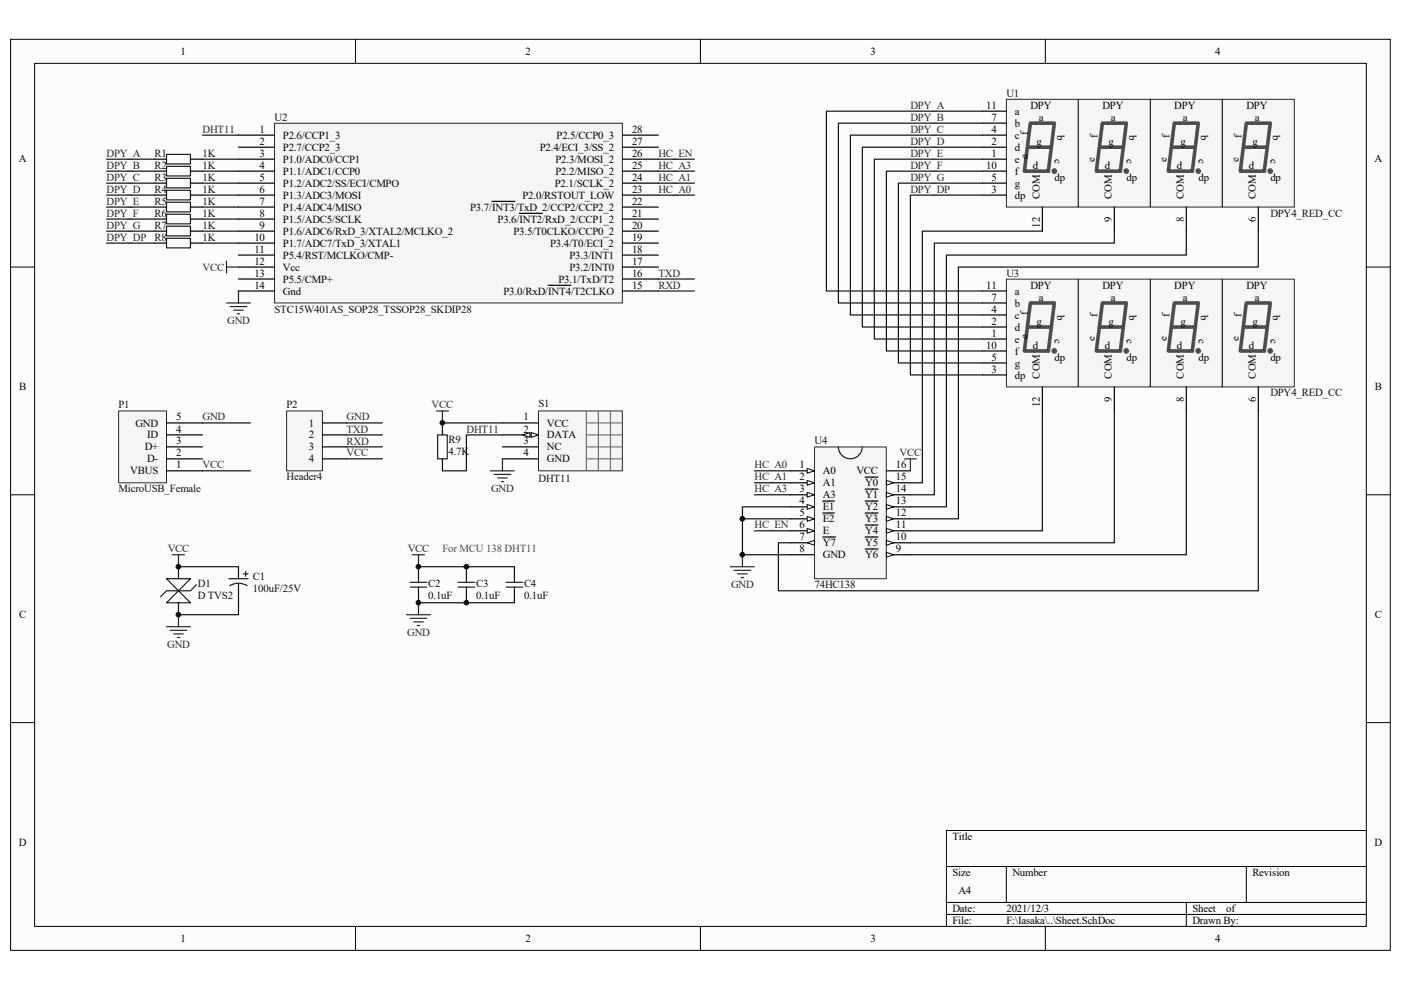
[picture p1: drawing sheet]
<svg xmlns="http://www.w3.org/2000/svg" width="297mm" height="210mm" viewBox="0 0 297 210" stroke-linecap="round" stroke-linejoin="round" font-family="sans-serif">
<path d="M2.3 8.4h292.5v193.2h-292.5z" fill="#fcfcfc"/>
<path d="M2.2 8.3h292.6v193.3h-292.6z" fill="none" stroke="#000" stroke-width=".21"/>
<path d="M7.4 13.5h282.3v183h-282.3z" fill="#fcfcfc"/>
<g fill="none" stroke="#000" stroke-width=".21">
<path d="M7.3 13.4h282.4v183.1h-282.4zM75.4 8.3v5.1M148.5 8.3v5.1M221.6 8.3v5.1M2.2 56.6h5.1M289.7 56.6h5.1M2.2 104.9h5.1M289.7 104.9h5.1M2.2 153.3h5.1M289.7 153.3h5.1M289.7 176.1h-89v20.4M75.4 196.5v5.1"/>
<path d="M148.5 196.5v5.1M200.7 183.8h89M200.7 191.4h89M200.7 194h89M213.4 183.8v7.6M221.6 196.5v5.1M251.5 191.4v5.1M264.2 183.8v7.6"/>
</g>
<path d="M114.2 87.2h17.7v12.7h-17.7z" fill="#f5f5f5"/>
<path d="M114.2 87.2h17.7v12.7h-17.7z" fill="none" stroke="#262626" stroke-width=".21"/>
<path d="M106.5 89.7h7.6M106.5 92.2h7.6" fill="none" stroke="#000" stroke-width=".25"/>
<g fill="#fcfcfc" stroke="#000" stroke-width=".21">
<path d="M112.6 91.7l1.5 .5-1.5 .6z"/>
<path d="M110.8 92.2l1.6-.5v1.1z"/>
</g>
<g fill="none" stroke="#000" stroke-width=".25">
<path d="M32.8 33.8h2.5M32.8 36.3h2.5M32.8 38.8h2.5M40.4 33.8h2.5M40.4 36.3h2.5M40.4 38.8h2.5M32.8 41.4h2.5M32.8 43.9h2.5M32.8 46.5h2.5M32.8 49h2.5M32.8 51.6h2.5M40.4 41.4h2.5"/>
<path d="M40.4 43.9h2.5M40.4 46.5h2.5M40.4 49h2.5M40.4 51.6h2.5M93.8 89.7v2.5M93.8 97.3v2.6M106.5 94.8h7.6M106.5 97.3h7.6M37.8 120.2v2.5M37.8 127.8v2.6M50.6 120.2v2.5M50.6 125.3v2.5"/>
<path d="M88.7 120.2v2.5M88.7 125.3v2.5M98.9 120.2v2.5M98.9 125.3v2.5M109.1 120.2v2.5M109.1 125.3v2.5"/>
</g>
<path d="M124.3 87.2v12.7M124.3 92.2h7.7M124.3 94.8h7.7M124.3 89.7h7.7M124.3 97.3h7.7M126.9 87.2v12.7M129.4 87.2v12.7" fill="none" stroke="#717171" stroke-width=".25"/>
<g fill="none" stroke="#0e0e0e" stroke-width=".25">
<path d="M22.6 33.8h10.2M22.6 36.3h10.2M22.6 38.8h10.2M42.9 33.8h7.7M42.9 36.3h7.7M42.9 38.8h7.7M42.9 28.7h7.7M139.6 36.3h7.6M139.6 38.8h7.6M208.3 23.6h-33.1v38.1h33.1M208.3 26.1h-30.5v38.2h30.5M208.3 28.7h-28v38.1h28"/>
<path d="M208.3 31.2h-25.5v38.2h25.5M208.3 33.8h-22.9v38.1h22.9M208.3 36.3h-20.4v38.1h20.4M208.3 38.8h-17.8v38.2h17.8M22.6 41.4h10.2M22.6 43.9h10.2M22.6 46.5h10.2M22.6 49h10.2M22.6 51.6h10.2M42.9 41.4h7.7M42.9 43.9h7.7M42.9 46.5h7.7"/>
<path d="M42.9 49h7.7M42.9 51.6h7.7M139.6 41.4h7.6M208.3 41.4h-15.3v38.1h15.3M93.8 89.7h12.7M106.5 92.2h-7.6v7.7h-5.1M160 99.9h7.6M157.4 110h10.2M160 102.4h7.6M160 104.9h7.6M160 112.6h7.6M167.6 107.5h-10.2v10.2h10.2"/>
<path d="M37.8 120.2h12.8M50.6 127.8v2.6h-12.8M88.7 120.2h20.4M88.7 127.8h20.4"/>
</g>
<g fill="none" stroke="#1c1c1c" stroke-width=".25">
<path d="M35.3 32.7h5.1v2.1h-5.1zM35.3 35.3h5.1v2h-5.1zM35.3 37.8h5.1v2.1h-5.1zM35.3 40.4h5.1v2h-5.1zM35.3 42.9h5.1v2h-5.1zM35.3 45.4h5.1v2.1h-5.1zM35.3 48h5.1v2h-5.1zM35.3 50.5h5.1v2.1h-5.1zM92.8 92.2h2v5.1h-2zM35.3 122.7h5.1l-2.6 2.6zM35.3 127.8l2.5-2.5 2.6 2.5zM41.7 124l-1.3 1.3h-5.1l-1.3 1.3"/>
<path d="M48.5 122.7h4.1M48.7 124.2a3.4 3.4 0 0 1 3.7 0M50.6 123.8v1.5M51.6 121.7h1M52.1 121.2v1M86.9 123.5h3.6M86.9 124.5h3.6M88.7 122.7v.8M88.7 124.5v.8M97.1 123.5h3.6M97.1 124.5h3.6M98.9 122.7v.8"/>
<path d="M98.9 124.5v.8M107.3 123.5h3.5M107.3 124.5h3.5M109.1 122.7v.8M109.1 124.5v.8"/>
</g>
<g fill="none" stroke="#262626" stroke-width=".25">
<path d="M48 56.6h2.6M48 55.4v2.5M48 64.3h5.1M48.8 65h3.5M49.5 65.8h2.1M50.3 66.5h.5M50.6 61.7v2.6M92.5 87.2h2.6M93.8 87.2v2.5M104 99.9h5.1M106.5 97.3v2.6M191.7 97.3h2.6"/>
<path d="M193 97.3v2.6M36.6 117.7h2.5M37.8 117.7v2.5M87.5 117.7h2.5M88.7 117.7v2.5M104.8 100.6h3.5M105.5 101.4h2M106.3 102.2h.5M157.4 117.7v2.5M35.3 132.9h5.1M36.1 133.7h3.5M36.8 134.5h2.1"/>
<path d="M37.6 135.2h.5M37.8 130.4v2.5M86.2 130.4h5.1M86.9 131.1h3.6M87.7 131.9h2M88.5 132.7h.5M88.7 127.8v2.6M154.9 120.2h5.1M155.6 121h3.6M156.4 121.7h2M157.1 122.5h.6"/>
</g>
<path d="M58.2 26.2h73.7v38.1h-73.7z" fill="#f5f5f5"/>
<path d="M58.2 26.1h73.7v38.2h-73.7z" fill="none" stroke="#262626" stroke-width=".21"/>
<g fill="none" stroke="#000" stroke-width=".25">
<path d="M50.6 28.7h7.6M50.6 31.2h7.6M50.6 33.8h7.6M50.6 36.3h7.6M50.6 38.8h7.6M132 28.7h7.6M132 31.2h7.6M132 33.8h7.6M132 36.3h7.6M132 38.8h7.6M50.6 41.4h7.6M50.6 43.9h7.6"/>
<path d="M50.6 46.5h7.6M50.6 49h7.6M50.6 51.6h7.6M50.6 54.1h7.6M50.6 56.6h7.6M50.6 59.2h7.6M104.3 42.7h4.9M110.1 45.3h4.9M132 41.4h7.6M132 43.9h7.6M132 46.5h7.6M132 49h7.6"/>
<path d="M132 51.6h7.6M132 54.1h7.6M132 56.6h7.6M132 59.2h7.6M50.6 61.7h7.6M116.2 60.5h4.8M132 61.7h7.6"/>
</g>
<path d="M172.7 94.8h15.2v27.9h-15.2z" fill="#f5f5f5"/>
<path d="M172.7 94.8h15.2v27.9h-15.2z" fill="none" stroke="#262626" stroke-width=".21"/>
<path d="M167.6 99.9h5.1" fill="none" stroke="#000" stroke-width=".25"/>
<path d="M171.1 99.4l1.6 .5-1.6 .5z" fill="#fcfcfc" stroke="#000" stroke-width=".21"/>
<path d="M167.6 102.4h5.1" fill="none" stroke="#000" stroke-width=".25"/>
<path d="M171.1 101.9l1.6 .5-1.6 .5z" fill="#fcfcfc" stroke="#000" stroke-width=".21"/>
<path d="M167.6 104.9h5.1" fill="none" stroke="#000" stroke-width=".25"/>
<path d="M171.1 104.4l1.6 .5-1.6 .6z" fill="#fcfcfc" stroke="#000" stroke-width=".21"/>
<path d="M167.6 107.5h5.1" fill="none" stroke="#000" stroke-width=".25"/>
<path d="M171.1 107l1.6 .5-1.6 .5z" fill="#fcfcfc" stroke="#000" stroke-width=".21"/>
<path d="M167.6 110h5.1M174.5 106.3h2.4" fill="none" stroke="#000" stroke-width=".25"/>
<path d="M171.1 109.5l1.6 .5-1.6 .6z" fill="#fcfcfc" stroke="#000" stroke-width=".21"/>
<path d="M167.6 112.6h5.1M174.5 108.8h2.4" fill="none" stroke="#000" stroke-width=".25"/>
<path d="M171.1 112.1l1.6 .5-1.6 .5z" fill="#fcfcfc" stroke="#000" stroke-width=".21"/>
<path d="M167.6 115.1h5.1" fill="none" stroke="#000" stroke-width=".25"/>
<path d="M171.1 115.1l1.6-.5v1z" fill="#fcfcfc" stroke="#000" stroke-width=".21"/>
<path d="M167.6 117.7h5.1M174.5 113.9h2.7M187.9 117.7h5.1" fill="none" stroke="#000" stroke-width=".25"/>
<path d="M187.9 117.2l1.6 .5-1.6 .5z" fill="#fcfcfc" stroke="#000" stroke-width=".21"/>
<path d="M183.4 116.4h2.8M187.9 115.1h5.1" fill="none" stroke="#000" stroke-width=".25"/>
<path d="M187.9 114.6l1.6 .5-1.6 .5z" fill="#fcfcfc" stroke="#000" stroke-width=".21"/>
<path d="M183.4 113.9h2.8M187.9 112.6h5.1" fill="none" stroke="#000" stroke-width=".25"/>
<path d="M187.9 112.1l1.6 .5-1.6 .5z" fill="#fcfcfc" stroke="#000" stroke-width=".21"/>
<path d="M183.4 111.4h2.8M187.9 110h5.1" fill="none" stroke="#000" stroke-width=".25"/>
<path d="M187.9 109.5l1.6 .5-1.6 .6z" fill="#fcfcfc" stroke="#000" stroke-width=".21"/>
<path d="M183.4 108.8h2.8M187.9 107.5h5.1" fill="none" stroke="#000" stroke-width=".25"/>
<path d="M187.9 107l1.6 .5-1.6 .5z" fill="#fcfcfc" stroke="#000" stroke-width=".21"/>
<path d="M183.4 106.3h2.8M187.9 104.9h5.1" fill="none" stroke="#000" stroke-width=".25"/>
<path d="M187.9 104.4l1.6 .5-1.6 .6z" fill="#fcfcfc" stroke="#000" stroke-width=".21"/>
<path d="M183.4 103.7h2.8M187.9 102.4h5.1" fill="none" stroke="#000" stroke-width=".25"/>
<path d="M187.9 101.9l1.6 .5-1.6 .5z" fill="#fcfcfc" stroke="#000" stroke-width=".21"/>
<path d="M187.9 99.9h5.1M183.4 101.2h2.8" fill="none" stroke="#000" stroke-width=".25"/>
<path d="M177.8 94.8a2.53 2.53 0 0 0 2.5 2.5 2.53 2.53 0 0 0 2.5-2.5" fill="none" stroke="#1c1c1c" stroke-width=".25"/>
<path d="M221 49h-25.4v53.4h-2.6M236.3 49v2.6h-38.2v53.3h-5.1M251.5 49v5.1h-50.8v53.4h-7.7M266.8 49v7.6h-63.6v53.4h-10.2M221 87.2v25.4h-28M236.3 87.2v27.9h-43.3M251.5 87.2v30.5h-58.5M266.8 87.2v38.1h-101.8v-10.2h2.6" fill="none" stroke="#0e0e0e" stroke-width=".25"/>
<path d="M25.2 87.2h10.1v15.2h-10.1z" fill="#f5f5f5"/>
<path d="M25.1 87.2h10.2v15.2h-10.2z" fill="none" stroke="#262626" stroke-width=".21"/>
<path d="M35.3 89.7h7.6M35.3 92.2h7.6M35.3 94.8h7.6M35.3 97.3h7.6M35.3 99.9h7.6" fill="none" stroke="#000" stroke-width=".25"/>
<path d="M42.9 89.7h10.2M42.9 99.9h10.2" fill="none" stroke="#0e0e0e" stroke-width=".25"/>
<path d="M60.8 87.2h7.6v12.7h-7.6z" fill="#f5f5f5"/>
<path d="M60.8 87.2h7.6v12.7h-7.6z" fill="none" stroke="#262626" stroke-width=".21"/>
<path d="M68.4 89.7h5.1M68.4 92.2h5.1M68.4 94.8h5.1M68.4 97.3h5.1" fill="none" stroke="#000" stroke-width=".25"/>
<path d="M139.6 33.8h7.6M139.6 59.2h7.6M139.6 61.7h7.6M73.5 89.7h7.6M73.5 92.2h7.6M73.5 94.8h7.6M73.5 97.3h7.6" fill="none" stroke="#0e0e0e" stroke-width=".25"/>
<path d="M213.4 21.1h15.2v22.8h-15.2z" fill="#f5f5f5"/>
<path d="M213.4 21.1h15.2v22.8h-15.2z" fill="none" stroke="#262626" stroke-width=".21"/>
<path d="M208.3 23.6h5.1M208.3 26.1h5.1M208.3 28.7h5.1M208.3 31.2h5.1M208.3 33.8h5.1M208.3 36.3h5.1M208.3 38.8h5.1M208.3 41.4h5.1" fill="none" stroke="#000" stroke-width=".25"/>
<path d="M217.9 31.2h4.9M218.5 26.1h5l-1.2 10.2h-5.1z" fill="none" stroke="#4c4c4c" stroke-width=".76"/>
<circle cx="223.5" cy="36.3" r=".49" fill="#4c4c4c" stroke="#4c4c4c" stroke-width=".21"/>
<path d="M228.7 21.1h15.2v22.8h-15.2z" fill="#f5f5f5"/>
<path d="M228.6 21.1h15.3v22.8h-15.3z" fill="none" stroke="#262626" stroke-width=".21"/>
<path d="M233.2 31.2h4.8M233.7 26.1h5.1l-1.3 10.2h-5.1z" fill="none" stroke="#4c4c4c" stroke-width=".76"/>
<circle cx="238.8" cy="36.3" r=".49" fill="#4c4c4c" stroke="#4c4c4c" stroke-width=".21"/>
<path d="M243.9 21.1h15.2v22.8h-15.2z" fill="#f5f5f5"/>
<path d="M243.9 21.1h15.2v22.8h-15.2z" fill="none" stroke="#262626" stroke-width=".21"/>
<path d="M248.5 31.2h4.8M249 26.1h5.1l-1.3 10.2h-5.1z" fill="none" stroke="#4c4c4c" stroke-width=".76"/>
<circle cx="254.1" cy="36.3" r=".49" fill="#4c4c4c" stroke="#4c4c4c" stroke-width=".21"/>
<path d="M259.2 21.1h15.2v22.8h-15.2z" fill="#f5f5f5"/>
<path d="M259.2 21.1h15.2v22.8h-15.2z" fill="none" stroke="#262626" stroke-width=".21"/>
<path d="M263.7 31.2h4.9M264.2 26.1h5.1l-1.2 10.2h-5.1z" fill="none" stroke="#4c4c4c" stroke-width=".76"/>
<circle cx="269.3" cy="36.3" r=".49" fill="#4c4c4c" stroke="#4c4c4c" stroke-width=".21"/>
<path d="M221 43.9v5.1M236.3 43.9v5.1M251.5 43.9v5.1M266.8 43.9v5.1" fill="none" stroke="#000" stroke-width=".25"/>
<path d="M213.4 59.2h15.2v22.9h-15.2z" fill="#f5f5f5"/>
<path d="M213.4 59.2h15.2v22.9h-15.2z" fill="none" stroke="#262626" stroke-width=".21"/>
<path d="M208.3 61.7h5.1M208.3 64.3h5.1M208.3 66.8h5.1M208.3 69.4h5.1M208.3 71.9h5.1M208.3 74.4h5.1M208.3 77h5.1M208.3 79.5h5.1" fill="none" stroke="#000" stroke-width=".25"/>
<path d="M217.9 69.4h4.9M218.5 64.3h5l-1.2 10.1h-5.1z" fill="none" stroke="#4c4c4c" stroke-width=".76"/>
<circle cx="223.5" cy="74.4" r=".49" fill="#4c4c4c" stroke="#4c4c4c" stroke-width=".21"/>
<path d="M228.7 59.2h15.2v22.9h-15.2z" fill="#f5f5f5"/>
<path d="M228.6 59.2h15.3v22.9h-15.3z" fill="none" stroke="#262626" stroke-width=".21"/>
<path d="M233.2 69.4h4.8M233.7 64.3h5.1l-1.3 10.1h-5.1z" fill="none" stroke="#4c4c4c" stroke-width=".76"/>
<circle cx="238.8" cy="74.4" r=".49" fill="#4c4c4c" stroke="#4c4c4c" stroke-width=".21"/>
<path d="M243.9 59.2h15.2v22.9h-15.2z" fill="#f5f5f5"/>
<path d="M243.9 59.2h15.2v22.9h-15.2z" fill="none" stroke="#262626" stroke-width=".21"/>
<path d="M248.5 69.4h4.8M249 64.3h5.1l-1.3 10.1h-5.1z" fill="none" stroke="#4c4c4c" stroke-width=".76"/>
<circle cx="254.1" cy="74.4" r=".49" fill="#4c4c4c" stroke="#4c4c4c" stroke-width=".21"/>
<path d="M259.2 59.2h15.2v22.9h-15.2z" fill="#f5f5f5"/>
<path d="M259.2 59.2h15.2v22.9h-15.2z" fill="none" stroke="#262626" stroke-width=".21"/>
<path d="M263.7 69.4h4.9M264.2 64.3h5.1l-1.2 10.1h-5.1z" fill="none" stroke="#4c4c4c" stroke-width=".76"/>
<circle cx="269.3" cy="74.4" r=".49" fill="#4c4c4c" stroke="#4c4c4c" stroke-width=".21"/>
<path d="M221 82.1v5.1M236.3 82.1v5.1M251.5 82.1v5.1M266.8 82.1v5.1" fill="none" stroke="#000" stroke-width=".25"/>
<g fill="#0e0e0e" stroke="#0e0e0e" stroke-width=".21">
<circle cx="37.8" cy="130.4" r=".5"/>
<circle cx="37.8" cy="120.2" r=".5"/>
<circle cx="88.7" cy="127.8" r=".49"/>
<circle cx="88.7" cy="120.2" r=".49"/>
<circle cx="93.8" cy="89.7" r=".5"/>
<circle cx="98.9" cy="127.8" r=".49"/>
<circle cx="98.9" cy="120.2" r=".49"/>
<circle cx="157.4" cy="117.7" r=".49"/>
<circle cx="157.4" cy="110" r=".49"/>
</g>
<g font-size="2.3">
<text x="38.3" y="11.6">1</text>
<text x="111.4" y="11.6">2</text>
<text x="184.5" y="11.6">3</text>
<text x="257.7" y="11.6">4</text>
<text x="209.1" y="23.1">11</text>
<text x="218.5" y="23.1">DPY</text>
<text x="233.7" y="23.1">DPY</text>
<text x="249" y="23.1">DPY</text>
<text x="264.3" y="23.1">DPY</text>
<text x="55.1" y="28.2">1</text>
<text x="60" y="29.4">P2.6/CCP1_3</text>
<text x="118" y="29.4">P2.5/CCP0_3</text>
<text x="134" y="28.2">28</text>
<text x="210.2" y="25.6">7</text>
<text x="210.2" y="28.2">4</text>
<text x="215.2" y="24.3">a</text>
<text x="215.2" y="26.9">b</text>
<text x="215.2" y="29.4">c</text>
<text x="217.9" y="28.7" transform="rotate(-90 217.9 28.7)">f</text>
<text x="220.2" y="25.6">a</text>
<text x="224.1" y="28.7" transform="rotate(90 224.1 28.7)">b</text>
<text x="232.7" y="29.2" transform="rotate(-90 232.7 29.2)">f</text>
<text x="235.5" y="25.6">a</text>
<text x="239.4" y="28.7" transform="rotate(90 239.4 28.7)">b</text>
<text x="247.9" y="29.2" transform="rotate(-90 247.9 29.2)">f</text>
<text x="250.8" y="25.6">a</text>
<text x="254.6" y="28.7" transform="rotate(90 254.6 28.7)">b</text>
<text x="263.2" y="29.2" transform="rotate(-90 263.2 29.2)">f</text>
<text x="266" y="25.6">a</text>
<text x="269.9" y="28.7" transform="rotate(90 269.9 28.7)">b</text>
<text x="4" y="34.5">A</text>
<text x="55.1" y="30.7">2</text>
<text x="55.1" y="33.3">3</text>
<text x="55.1" y="35.8">4</text>
<text x="60" y="32">P2.7/CCP2_3</text>
<text x="60" y="34.5">P1.0/ADC0/CCP1</text>
<text x="114.4" y="32">P2.4/ECI_3/SS_2</text>
<text x="117.8" y="34.5">P2.3/MOSI_2</text>
<text x="134" y="30.7">27</text>
<text x="134" y="35.8">25</text>
<text x="134" y="33.3">26</text>
<text x="209.1" y="35.8">10</text>
<text x="210.2" y="30.7">2</text>
<text x="210.2" y="33.3">1</text>
<text x="215.2" y="32">d</text>
<text x="215.2" y="34.5">e</text>
<text x="217.9" y="33.8" transform="rotate(-90 217.9 33.8)">e</text>
<text x="219" y="35.8">d</text>
<text x="219.7" y="30.7">g</text>
<text x="223.6" y="33.8" transform="rotate(90 223.6 33.8)">c</text>
<text x="232.2" y="34.3" transform="rotate(-90 232.2 34.3)">e</text>
<text x="234.2" y="35.8">d</text>
<text x="235" y="30.7">g</text>
<text x="238.9" y="33.8" transform="rotate(90 238.9 33.8)">c</text>
<text x="247.4" y="34.3" transform="rotate(-90 247.4 34.3)">e</text>
<text x="249.5" y="35.8">d</text>
<text x="250.3" y="30.7">g</text>
<text x="254.1" y="33.8" transform="rotate(90 254.1 33.8)">c</text>
<text x="262.7" y="34.3" transform="rotate(-90 262.7 34.3)">e</text>
<text x="264.8" y="35.8">d</text>
<text x="265.5" y="30.7">g</text>
<text x="269.4" y="33.8" transform="rotate(90 269.4 33.8)">c</text>
<text x="291.4" y="34.5">A</text>
<text x="55.1" y="38.3">5</text>
<text x="55.1" y="40.9">6</text>
<text x="60" y="37.1">P1.1/ADC1/CCP0</text>
<text x="60" y="39.6">P1.2/ADC2/SS/ECI/CMPO</text>
<text x="117.7" y="39.6">P2.1/SCLK_2</text>
<text x="117.8" y="37.1">P2.2/MISO_2</text>
<text x="134" y="40.9">23</text>
<text x="134" y="38.3">24</text>
<text x="210.2" y="38.3">5</text>
<text x="210.2" y="40.9">3</text>
<text x="215.2" y="37.1">f</text>
<text x="215.2" y="39.6">g</text>
<text x="223.6" y="38.3">dp</text>
<text x="238.8" y="38.3">dp</text>
<text x="254.1" y="38.3">dp</text>
<text x="269.3" y="38.3">dp</text>
<text x="55.1" y="43.4">7</text>
<text x="55.1" y="46">8</text>
<text x="60" y="42.1">P1.3/ADC3/MOSI</text>
<text x="60" y="44.7">P1.4/ADC4/MISO</text>
<text x="60" y="47.2">P1.5/ADC5/SCLK</text>
<text x="99.7" y="44.7">P3.7/INT3/TxD_2/CCP2/CCP2_2</text>
<text x="105.5" y="47.2">P3.6/INT2/RxD_2/CCP1_2</text>
<text x="110.8" y="42.1">P2.0/RSTOUT_LOW</text>
<text x="134" y="43.4">22</text>
<text x="134" y="46">21</text>
<text x="215.2" y="42.1">dp</text>
<text x="220.5" y="42.2" transform="rotate(-90 220.5 42.2)">COM</text>
<text x="235.7" y="47.1" transform="rotate(-90 235.7 47.1)">9</text>
<text x="235.7" y="42.2" transform="rotate(-90 235.7 42.2)">COM</text>
<text x="251" y="47.1" transform="rotate(-90 251 47.1)">8</text>
<text x="251" y="42.2" transform="rotate(-90 251 42.2)">COM</text>
<text x="266.3" y="47.1" transform="rotate(-90 266.3 47.1)">6</text>
<text x="266.3" y="42.2" transform="rotate(-90 266.3 42.2)">COM</text>
<text x="53.9" y="51">10</text>
<text x="53.9" y="53.6">11</text>
<text x="55.1" y="48.5">9</text>
<text x="60" y="49.8">P1.6/ADC6/RxD_3/XTAL2/MCLKO_2</text>
<text x="60" y="52.3">P1.7/ADC7/TxD_3/XTAL1</text>
<text x="108.9" y="49.8">P3.5/T0CLKO/CCP0_2</text>
<text x="116.6" y="52.3">P3.4/T0/ECI_2</text>
<text x="134" y="48.5">20</text>
<text x="134" y="51">19</text>
<text x="134" y="53.6">18</text>
<text x="220.5" y="48.3" transform="rotate(-90 220.5 48.3)">12</text>
<text x="53.9" y="56.1">12</text>
<text x="53.9" y="58.7">13</text>
<text x="60" y="54.9">P5.4/RST/MCLKO/CMP-</text>
<text x="60" y="57.4">Vcc</text>
<text x="60" y="59.9">P5.5/CMP+</text>
<text x="118.4" y="59.9">P3.1/TxD/T2</text>
<text x="120.7" y="57.4">P3.2/INT0</text>
<text x="120.7" y="54.9">P3.3/INT1</text>
<text x="134" y="56.1">17</text>
<text x="134" y="58.7">16</text>
<text x="53.9" y="61.2">14</text>
<text x="60" y="62.5">Gnd</text>
<text x="106.8" y="62.5">P3.0/RxD/INT4/T2CLKO</text>
<text x="134" y="61.2">15</text>
<text x="209.1" y="61.2">11</text>
<text x="210.2" y="63.8">7</text>
<text x="215.2" y="62.5">a</text>
<text x="215.2" y="65">b</text>
<text x="218.5" y="61.2">DPY</text>
<text x="220.2" y="63.8">a</text>
<text x="233.7" y="61.2">DPY</text>
<text x="235.5" y="63.8">a</text>
<text x="249" y="61.2">DPY</text>
<text x="250.8" y="63.8">a</text>
<text x="264.3" y="61.2">DPY</text>
<text x="266" y="63.8">a</text>
<text x="210.2" y="66.3">4</text>
<text x="210.2" y="68.8">2</text>
<text x="210.2" y="71.4">1</text>
<text x="215.2" y="67.6">c</text>
<text x="215.2" y="70.1">d</text>
<text x="217.9" y="71.9" transform="rotate(-90 217.9 71.9)">e</text>
<text x="217.9" y="66.8" transform="rotate(-90 217.9 66.8)">f</text>
<text x="219.7" y="68.8">g</text>
<text x="223.6" y="71.9" transform="rotate(90 223.6 71.9)">c</text>
<text x="224.1" y="66.8" transform="rotate(90 224.1 66.8)">b</text>
<text x="232.7" y="67.3" transform="rotate(-90 232.7 67.3)">f</text>
<text x="235" y="68.8">g</text>
<text x="238.9" y="71.9" transform="rotate(90 238.9 71.9)">c</text>
<text x="239.4" y="66.8" transform="rotate(90 239.4 66.8)">b</text>
<text x="247.9" y="67.3" transform="rotate(-90 247.9 67.3)">f</text>
<text x="250.3" y="68.8">g</text>
<text x="254.1" y="71.9" transform="rotate(90 254.1 71.9)">c</text>
<text x="254.6" y="66.8" transform="rotate(90 254.6 66.8)">b</text>
<text x="263.2" y="67.3" transform="rotate(-90 263.2 67.3)">f</text>
<text x="265.5" y="68.8">g</text>
<text x="269.4" y="71.9" transform="rotate(90 269.4 71.9)">c</text>
<text x="269.9" y="66.8" transform="rotate(90 269.9 66.8)">b</text>
<text x="209.1" y="73.9">10</text>
<text x="210.2" y="76.5">5</text>
<text x="215.2" y="72.7">e</text>
<text x="215.2" y="75.2">f</text>
<text x="215.2" y="77.7">g</text>
<text x="219" y="73.9">d</text>
<text x="223.6" y="76.5">dp</text>
<text x="232.2" y="72.4" transform="rotate(-90 232.2 72.4)">e</text>
<text x="234.2" y="73.9">d</text>
<text x="238.8" y="76.5">dp</text>
<text x="247.4" y="72.4" transform="rotate(-90 247.4 72.4)">e</text>
<text x="249.5" y="73.9">d</text>
<text x="254.1" y="76.5">dp</text>
<text x="262.7" y="72.4" transform="rotate(-90 262.7 72.4)">e</text>
<text x="264.8" y="73.9">d</text>
<text x="269.3" y="76.5">dp</text>
<text x="4" y="82.8">B</text>
<text x="210.2" y="79">3</text>
<text x="215.2" y="80.3">dp</text>
<text x="220.5" y="80.3" transform="rotate(-90 220.5 80.3)">COM</text>
<text x="235.7" y="80.3" transform="rotate(-90 235.7 80.3)">COM</text>
<text x="251" y="80.3" transform="rotate(-90 251 80.3)">COM</text>
<text x="266.3" y="80.3" transform="rotate(-90 266.3 80.3)">COM</text>
<text x="291.5" y="82.8">B</text>
<text x="37.4" y="89.2">5</text>
<text x="111" y="89.2">1</text>
<text x="220.5" y="86.4" transform="rotate(-90 220.5 86.4)">12</text>
<text x="235.7" y="85.3" transform="rotate(-90 235.7 85.3)">9</text>
<text x="251" y="85.3" transform="rotate(-90 251 85.3)">8</text>
<text x="266.3" y="85.3" transform="rotate(-90 266.3 85.3)">6</text>
<text x="28.7" y="90.5">GND</text>
<text x="30.7" y="95.5">D+</text>
<text x="31.2" y="93">ID</text>
<text x="37.4" y="94.3">3</text>
<text x="37.4" y="91.7">4</text>
<text x="65.5" y="90.5">1</text>
<text x="65.5" y="93">2</text>
<text x="65.5" y="95.5">3</text>
<text x="111" y="91.7">2</text>
<text x="111" y="94.3">3</text>
<text x="115.9" y="90.5">VCC</text>
<text x="115.9" y="93">DATA</text>
<text x="115.9" y="95.5">NC</text>
<text x="27.6" y="100.6">VBUS</text>
<text x="31.2" y="98.1">D-</text>
<text x="37.4" y="99.4">1</text>
<text x="37.4" y="96.8">2</text>
<text x="65.5" y="98.1">4</text>
<text x="111" y="96.8">4</text>
<text x="115.9" y="98.1">GND</text>
<text x="169.5" y="99.4">1</text>
<text x="169.5" y="101.9">2</text>
<text x="174.5" y="100.6">A0</text>
<text x="181.6" y="100.6">VCC</text>
<text x="190" y="101.9">15</text>
<text x="190" y="99.4">16</text>
<text x="169.5" y="104.4">3</text>
<text x="169.5" y="107">4</text>
<text x="174.5" y="103.2">A1</text>
<text x="174.5" y="105.7">A3</text>
<text x="183.4" y="105.7">Y1</text>
<text x="183.4" y="103.2">Y0</text>
<text x="190" y="107">13</text>
<text x="190" y="104.4">14</text>
<text x="169.5" y="109.5">5</text>
<text x="169.5" y="112.1">6</text>
<text x="174.5" y="108.2">E1</text>
<text x="174.5" y="110.8">E2</text>
<text x="174.5" y="113.3">E</text>
<text x="183.4" y="113.3">Y4</text>
<text x="183.4" y="110.8">Y3</text>
<text x="183.4" y="108.2">Y2</text>
<text x="190" y="112.1">11</text>
<text x="190" y="109.5">12</text>
<text x="169.5" y="114.6">7</text>
<text x="169.5" y="117.2">8</text>
<text x="174.5" y="115.9">Y7</text>
<text x="174.5" y="118.4">GND</text>
<text x="183.4" y="118.4">Y6</text>
<text x="183.4" y="115.9">Y5</text>
<text x="190" y="117.2">9</text>
<text x="190" y="114.6">10</text>
<text x="4" y="131.1">C</text>
<text x="291.5" y="131.1">C</text>
<text x="4" y="179.4">D</text>
<text x="201.9" y="178.1">Title</text>
<text x="291.4" y="179.4">D</text>
<text x="201.9" y="185.8">Size</text>
<text x="214.6" y="185.8">Number</text>
<text x="265.5" y="185.8">Revision</text>
<text x="203.2" y="189.6">A4</text>
<text x="201.9" y="193.4">Date:</text>
<text x="201.9" y="195.9">File:</text>
<text x="213.4" y="193.4">2021/12/3</text>
<text x="213.4" y="195.9">F:\Iasaka\..\Sheet.SchDoc</text>
<text x="252.8" y="193.4">Sheet</text>
<text x="252.8" y="195.9">Drawn By:</text>
<text x="259.9" y="193.4">of</text>
<text x="38.3" y="199.8">1</text>
<text x="111.4" y="199.8">2</text>
<text x="184.5" y="199.8">3</text>
<text x="257.7" y="199.8">4</text>
</g>
<g font-size="2.3" fill="#262626">
<text x="193" y="23.1">DPY_A</text>
<text x="42.9" y="28.2">DHT11</text>
<text x="193" y="25.6">DPY_B</text>
<text x="193" y="28.2">DPY_C</text>
<text x="22.6" y="33.3">DPY_A</text>
<text x="22.6" y="35.8">DPY_B</text>
<text x="139.6" y="35.8">HC_A3</text>
<text x="139.6" y="33.3">HC_EN</text>
<text x="193" y="30.7">DPY_D</text>
<text x="193" y="33.3">DPY_E</text>
<text x="193" y="35.8">DPY_F</text>
<text x="22.6" y="40.9">DPY_D</text>
<text x="22.6" y="38.3">DPY_C</text>
<text x="139.6" y="40.9">HC_A0</text>
<text x="139.6" y="38.3">HC_A1</text>
<text x="193" y="38.3">DPY_G</text>
<text x="193" y="40.9">DPY_DP</text>
<text x="22.6" y="43.4">DPY_E</text>
<text x="22.6" y="46">DPY_F</text>
<text x="22.6" y="51">DPY_DP</text>
<text x="22.6" y="48.5">DPY_G</text>
<text x="42.9" y="57.4">VCC</text>
<text x="139.6" y="58.7">TXD</text>
<text x="139.6" y="61.2">RXD</text>
<text x="48.2" y="68.8">GND</text>
<text x="42.9" y="89.2">GND</text>
<text x="73.5" y="89.2">GND</text>
<text x="91.5" y="86.6">VCC</text>
<text x="73.5" y="94.3">RXD</text>
<text x="73.5" y="91.7">TXD</text>
<text x="98.9" y="91.7">DHT11</text>
<text x="42.9" y="99.4">VCC</text>
<text x="73.5" y="96.8">VCC</text>
<text x="160" y="99.4">HC_A0</text>
<text x="160" y="101.9">HC_A1</text>
<text x="190.7" y="96.8">VCC</text>
<text x="104.1" y="104.4">GND</text>
<text x="160" y="104.4">HC_A3</text>
<text x="160" y="112.1">HC_EN</text>
<text x="35.6" y="117.2">VCC</text>
<text x="86.4" y="117.2">VCC</text>
<text x="155" y="124.7">GND</text>
<text x="35.4" y="137.5">GND</text>
<text x="86.3" y="134.9">GND</text>
</g>
<g font-size="2.3" fill="#0e0e0e">
<text x="213.4" y="20.5">U1</text>
<text x="58.2" y="25.6">U2</text>
<text x="32.8" y="33.3">R1</text>
<text x="32.8" y="35.8">R2</text>
<text x="42.9" y="33.3">1K</text>
<text x="42.9" y="35.8">1K</text>
<text x="32.8" y="38.3">R3</text>
<text x="32.8" y="40.9">R4</text>
<text x="42.9" y="38.3">1K</text>
<text x="42.9" y="40.9">1K</text>
<text x="32.8" y="43.4">R5</text>
<text x="32.8" y="46">R6</text>
<text x="42.9" y="43.4">1K</text>
<text x="42.9" y="46">1K</text>
<text x="269.3" y="46">DPY4_RED_CC</text>
<text x="32.8" y="48.5">R7</text>
<text x="32.8" y="51">R8</text>
<text x="42.9" y="48.5">1K</text>
<text x="42.9" y="51">1K</text>
<text x="213.4" y="58.7">U3</text>
<text x="58.2" y="66.3">STC15W401AS_SOP28_TSSOP28_SKDIP28</text>
<text x="25.1" y="86.6">P1</text>
<text x="60.7" y="86.6">P2</text>
<text x="114.2" y="86.4">S1</text>
<text x="269.3" y="84.1">DPY4_RED_CC</text>
<text x="95.1" y="94">R9</text>
<text x="172.7" y="94.3">U4</text>
<text x="60.7" y="101.9">Header4</text>
<text x="95.1" y="96.6">4.7K</text>
<text x="25.1" y="104.4">MicroUSB_Female</text>
<text x="114.2" y="102.2">DHT11</text>
<text x="41.9" y="124.5">D1</text>
<text x="53.6" y="123">C1</text>
<text x="53.6" y="125.5">100uF/25V</text>
<text x="90.8" y="124.5">C2</text>
<text x="100.9" y="124.5">C3</text>
<text x="111.1" y="124.5">C4</text>
<text x="172.7" y="124.8">74HC138</text>
<text x="41.9" y="127.1">D TVS2</text>
<text x="90.8" y="127.1">0.1uF</text>
<text x="100.9" y="127.1">0.1uF</text>
<text x="111.1" y="127.1">0.1uF</text>
</g>
<text font-size="2.3" fill="#4c4c4c" x="93.8" y="117.2">For MCU 138 DHT11</text>
</svg>
